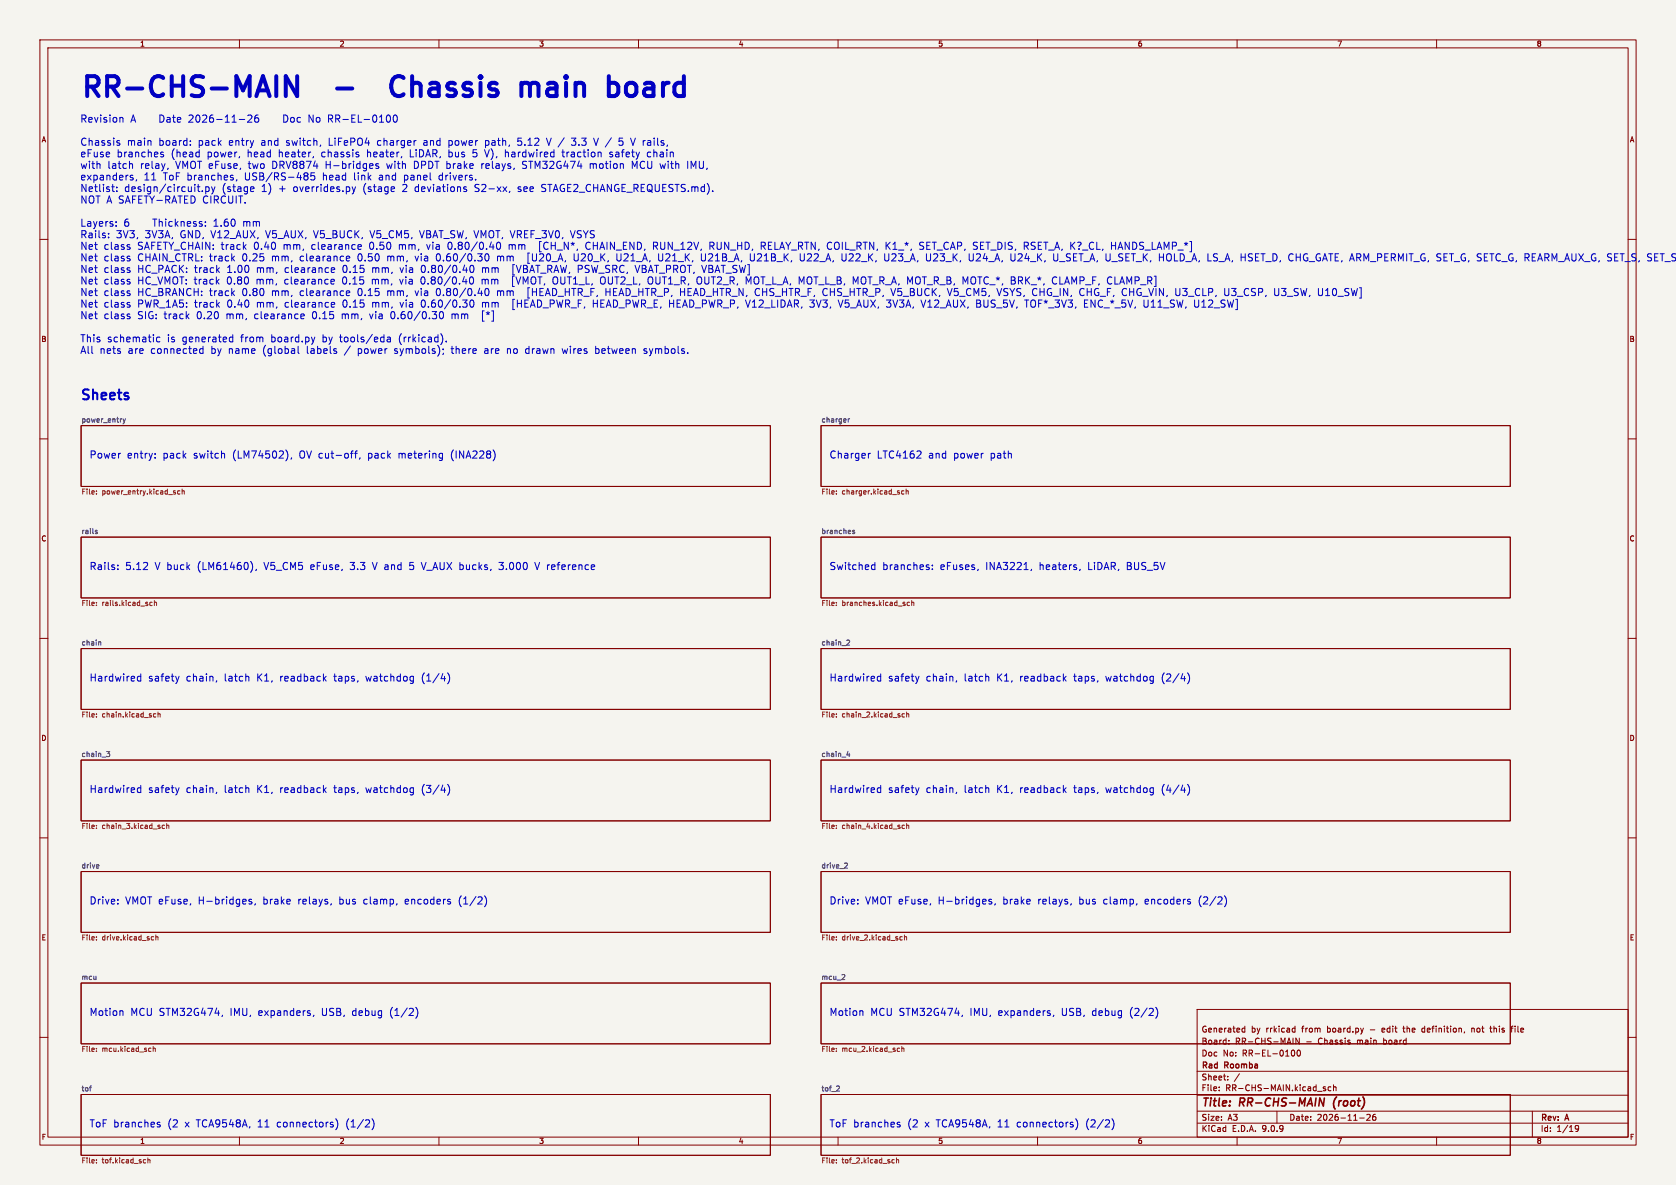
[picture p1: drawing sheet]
<svg xmlns="http://www.w3.org/2000/svg" width="420mm" height="297mm" viewBox="0 0 420 297" stroke-linecap="round" stroke-linejoin="round" font-family="sans-serif">
<path d="M0 0h420v297h-420z" fill="#f5f4ef" stroke="#f5f4ef" stroke-width=".25"/>
<g fill="none" stroke="#840000" stroke-width=".25">
<path d="M10 10h400v277h-400zM12 12h396v273h-396zM60 10v2M110 10v2M160 10v2M210 10v2M260 10v2M310 10v2M360 10v2M10 60h2M408 60h2M10 110h2"/>
<path d="M20.3 106.7h172.7v15.2h-172.7zM205.7 106.7h172.8v15.2h-172.8zM408 110h2M20.3 134.6h172.7v15.3h-172.7zM205.7 134.6h172.8v15.3h-172.8zM10 160h2M408 160h2M20.3 162.6h172.7v15.2h-172.7zM205.7 162.6h172.8v15.2h-172.8zM20.3 190.5h172.7v15.2h-172.7zM205.7 190.5h172.8v15.2h-172.8zM10 210h2"/>
<path d="M20.3 218.4h172.7v15.3h-172.7zM205.7 218.4h172.8v15.3h-172.8zM408 210h2M20.3 246.4h172.7v15.2h-172.7zM205.7 246.4h172.8v15.2h-172.8zM300 253h108v32h-108zM311.4 258.6h.5M311.4 257.8h.5M311.9 257.2v1.5M324.1 257.7l.4 .1M324.5 258.6l-.4 .1M324.5 257.2v1.5"/>
<path d="M351.5 257.7h.6M356.6 257.7l-.3 .3v.4l.3 .3M367 258.6l-.1 .3M368.8 257.7v1M369.2 257.7l-.4 .1M373.3 257.7h.6M373.5 257.2v1.3l.4 .2M378.6 257.7h.6M379.2 257.2l-.4 .2v1.3M10 260h2M20.3 274.3h172.7v15.3h-172.7zM205.7 274.3h172.8v15.3h-172.8z"/>
<path d="M300 278.5h108M300 274.5h108M300 268.5h108M305.5 273.2v.2M305.5 272.5v.1M307.7 270.5v.2M307.7 269.8v.1M307.9 261.5v.2M307.9 260.8v.1M310.6 269.1l-1.3 1.9M320 278.5v3M323.6 263.8l.3-.6a.8 .8 0 0 1 .6 .7 .8 .8 0 0 1-.6 .8l-.3-.6"/>
<path d="M325.2 263.3l.2-.1a.8 .8 0 0 1 .5 .7 .8 .8 0 0 1-.5 .8l-.4-.6zM325.6 260.2v1.5l-.9-1.5v1.5M332.2 272.5l-.4-.1-.2 .2 .1 .2 .5 .2v.3h-.6M333.5 272.5l-.4-.1-.3 .3 .1 .6h.6M334.2 272.5h.5l.1 .9M334.2 271.9v1.5M343.3 279.4v.5l-.9 .9h1M344.7 279.3l-.5 .1-.2 .2-.1 .9 .3 .3 .5-.2v-.7h-.5l-.3 .2M384 278.5v6.5M408 260h2M60 285v2M110 285v2"/>
<path d="M160 285v2M210 285v2M260 285v2M300 281.5h108M310 285v2M340.7 280.2h1.2M360 285v2M394.7 282.4l.3-.3 .4 .1 .2 .2-.1 .8-.2 .3-.4 .1M394.7 282.7l.3 .3h.3l.3-.3"/>
</g>
<path d="M330.7 275.2l.9 2 .3-2M334.2 276.3l.1 1.1" fill="none" stroke="#840000" stroke-width=".4"/>
<g fill="none" stroke="#006464" stroke-width=".25">
<path d="M30.8 105l.3 .8M31.1 105.8l-.3 .4M31.4 105l-.3 .8M212.6 105v.8M212.9 105l-.3 .2M24 133.3l.4 .3-.4 .2M24 132.9l.4 .1M214.1 133l-.3-.1-.2 .2 .5 .3v.3h-.5M24.9 160.8l.4 .2v.7M212.4 160.4l.4 .1 .1 .3-.8 .9h.8M26.7 188.4h.8l-.4 .5 .3 .1 .1 .4-.2 .2h-.4M212.2 189.2h.8"/>
<path d="M212.8 188.8v.8M24.6 216.7l.2 .3-.6 .2M24.7 217.5l-.1 .1M211.8 216.3l.5 .1 .1 .3-.8 .9h.8M211.5 244.2l.2 .3-.1 .3-.7 .7h.8M22.4 272.6h.5M22.8 272.2h.1M210.1 272.2l.3 .2-.1 .3-.7 .8h.8"/>
</g>
<g fill="none" stroke="#725600" stroke-width=".25">
<path d="M24.2 123.7v.1M24.2 123.1v.1M45.1 123.1l-.4-.1-.2 .2 .1 .6h.5M45.6 123.1h.5l.1 .7M45.6 122.6v1.2M209.6 123.7v.1M209.6 123.1v.1M226.5 123.1l-.3-.1-.3 .2 .1 .6h.5M227.1 123.1h.5v.7M227.1 122.6v1.2M24.2 151v.1M24.2 151.7v.1"/>
<path d="M37.6 151.7h.5M38.1 151l-.5 .1M38.7 151.1l.5-.1v.8M38.7 150.5v1.3M209.6 151v.1M209.6 151.7v.1M227.9 151l-.3-.1-.3 .3 .1 .5h.5M228.5 151.1l.4-.1 .1 .8M228.5 150.5v1.3M24.2 178.9v.2M24.2 179.6v.1M38.6 179.7h.4"/>
<path d="M38.6 178.9h.4M39.6 179l.5-.1v.8M39.6 178.5v1.2M209.6 178.9v.2M209.6 179.6v.1M226.6 178.9h-.3l-.3 .2 .2 .6h.4M227.2 179l.5-.1v.8M227.2 178.5v1.2M24.2 206.9v.1M24.2 207.5v.2M41.2 206.9l-.3-.1-.3 .3 .1 .5h.5M41.8 206.9h.5v.8"/>
<path d="M41.8 206.4v1.3M209.6 206.9v.1M209.6 207.5v.2M226.6 206.9l-.3-.1-.3 .3 .2 .5h.4M227.2 206.4v1.3M227.2 206.9h.5v.8M24.2 234.8v.1M24.2 235.5v.1M38.1 234.8h.4M38.5 235.5l-.4 .1M39 234.9l.5-.1 .1 .8M39 234.3v1.3"/>
<path d="M209.6 234.8v.1M209.6 235.5v.1M225.6 235.5h.5M225.6 234.8h.5M226.6 234.9l.5-.1 .1 .8M226.6 234.3v1.3M24.2 262.8v.1M24.2 263.4v.1M37.7 262.7l.1 .1M37.8 263.5h-.1M38.4 262.8h.5v.7M38.4 262.3v1.2"/>
<path d="M209.6 262.8v.1M209.6 263.4v.1M225.1 262.7l.3 .1M225.4 263.5h-.3M226 262.8h.5v.7M226 262.3v1.2M24.2 290.7v.1M24.2 291.4v.1M36.1 290.6l.4 .1M36.5 291.4l-.4 .1M37.1 290.8l.4-.1 .1 .8M37.1 290.2v1.3"/>
<path d="M209.6 290.7v.1M209.6 291.4v.1M223.7 290.6l.4 .1M224.1 291.4l-.4 .1M224.6 290.8l.5-.1 .1 .8M224.6 290.2v1.3"/>
</g>
<g fill="none" stroke="#0000c2" stroke-width=".25">
<path d="M29.5 35.8l.5 .1v.3l-.2 .2h-.4M29.5 35.2l.5 .1M30.3 29.4l.5 .3v.9M40.2 38.5l.8 .5-.2 .3-.6-.1M40.9 38.2l-.4-.1-.3 .3M47.7 36.3v.1M47.7 35.3v.2M60 29.9h1.3M62.1 29l.7-.2 .3 .5-1.1 1.3h1.1M64.7 28.8l-.5 .1a1.21 1.21 0 0 0 0 1.7l.6-.1v-.6l-.3-.4-.5 .1-.2 .3M78.6 39.2l-.2 .4M80.4 36.3l-.2 .4"/>
<path d="M89.9 38.8v.4M97.7 29l.1 .5-.1 1M98.7 29l.3-.2a.96 .96 0 0 1 .6 .9 .96 .96 0 0 1-.6 .9l-.3-.1-.2-.6zM136.9 34.6l.6 1.8M140.8 38.1h.7M143.2 36.3l.8 .1M143.2 34.6h1.1M148.8 34.6l.6 1.8M152.8 39.2l.2 .1M153 38.1l-.2 .3 .2 .3M155.1 36.3l.7 .1M156 34.6h-.8l-.1 .9 .7-.2"/>
<path d="M158 34.6l.6 1.8 .6-1.8M162.6 38.1l-.4 .4v.5l.4 .3M27.2 58.5v.2M27.2 59.4v.2M28.2 47.8l.5 .2M29.1 56.5v.2M29.1 55.6v.2M29.3 47.8v.2M29.3 46.9v.2M32.7 41l.5 .3v.9M32.9 44.5l.4 .1 .1 .3-.3 .2h-.3M32.9 43.9l.4 .1"/>
<path d="M34.2 45l-.1 .4M42.1 42.1l-.1 .4M49.4 46.8h.7M49.8 47.9l.3 .1M50.7 47.8v.2M51.5 56.5v.2M51.5 55.6v.2M51.6 46.9l.5-.1 .3 .4-.2 .7h-.6M51.6 46.8v1.8M53 46.8l.4 1.2M53.4 48l-.4 .6M53.9 46.8l-.5 1.2"/>
<path d="M59.4 45l-.2 .4M63 46.8l.6 .1v.3l-.8 .2M63.6 47.9l-.6 .1M76.3 44l.2 .1M76.5 44.1h.3M76.5 44.1l-.2 .1M76.8 44.1l.4 .3-.1 .5-.3 .2-.5-.1M77.1 43.5l.1 .2-.4 .4M78 43.3l-.1 .9 .2-.2 .6 .1 .2 .7-.3 .3-.7-.2M88.2 46.8l.5 1.2M88.7 48l-.5 .6M89.1 46.8l-.4 1.2"/>
<path d="M94.8 41.1l-.4-.1-.2 .3v.2l.6 .2v.4h-.6M116.3 47.3l.7 .4-.1 .2-.5 .1M116.3 46.9h.6M127.8 47.9l-.2 .4M147.9 41v1.2M148 41.1l-.1 .1M159 41.7l-.6-1.3v1.8M172.3 40.4v1.8M32.4 61.9l.2 .3-.2 .3M32.4 64.8l.2 .3-.2 .3M32.4 67.7l.2 .3-.2 .3M32.4 70.6l.2 .3-.2 .3"/>
<path d="M32.4 73.5l.2 .3-.2 .3M32.4 76.4l.2 .3-.2 .3M32.4 79.3l.2 .2-.2 .4M32.4 61.3l.1 .1M32.4 64.2l.1 .1M32.4 67.1l.1 .1M32.4 70l.1 .1M32.4 72.9l.1 .1M32.4 75.8l.1 .1M32.4 78.7l.1 .1M75.5 79.8h.7M75.5 78.8l.5-.1 .2 .4-.8 .2"/>
<path d="M83 70.1l.5-.1 .3 .4-.9 .2M83 71.1h.7M83.1 68.2h.7M83.1 67.2l.5-.1 .3 .4-.9 .2M83.1 75.9l.5-.1 .3 .4-.9 .2M83.1 76.9h.7M86.9 65.3h.7M86.9 64.3l.5-.1 .2 .4-.8 .2M86.9 73l.5-.1 .2 .4-.8 .2M86.9 74h.7M89.8 62.4h.7M89.8 61.4l.5-.1 .3 .4-.9 .2"/>
<path d="M110.3 78.3a.97 .97 0 0 0 .4 1.6l.3-.2 .1-.5-.1-.9M117.8 69.6l.3-.2a.96 .96 0 0 1 .6 .9 .96 .96 0 0 1-.6 .9l-.3-.2-.2-.5zM117.9 66.7a.97 .97 0 0 0 .4 1.6l.3-.2 .2-.5-.2-.9M117.9 75.4a.97 .97 0 0 0 .4 1.6l.3-.2 .2-.5-.2-.9M121.7 63.8a.97 .97 0 0 0 .4 1.6l.3-.2 .1-.5-.1-.9M121.8 72.4a1.06 1.06 0 0 0 .3 1.7 1.2 1.2 0 0 0 .2-1.7M124.5 61l-.1 .8 .2 .5 .2 .2 .6-.3v-1.2M143.9 63.6v1.5l.1 .2M147 61l-.2 .5 .2 .7M148.7 75.2v1.8M148.7 76.1h1M150.5 70v.6l.2 .5"/>
<path d="M151.8 72.3v1.8M151.8 73.2h1.1M154.6 63.6v1.5l.3 .3M162.4 70l.1 .9 .3 .3M163.8 61.6h.6M164.4 60.7h-.6v1.8M165 63.6v1.5l.2 .2 .5 .1M174.7 70.9l.7 .3M175.8 63.6v1.5l.1 .2 .5 .1M177.9 61.6h.7M178.6 60.7h-.7v1.8M187 69.4l.6 1.3"/>
<path d="M188 63.6v1.5l.2 .2 .5 .1M190.8 61.6h.6M191.2 61.6l.6 .9M191.4 60.7h-.6v1.8M200.5 63.6v1.5l.2 .2 .5 .1M202.9 76.8l.8 .2M210 75.2l.6 1.8 .6-1.8M211 63.6v1.5l.3 .3 .5-.1M221.7 63.6v1.5l.3 .3 .6-.1M222.4 77h.5M223.2 75.2l-.6 .7h.3M230.4 62.4h.9"/>
<path d="M230.8 75.2l.6 1.8 .6-1.8M231.2 60.7l-.6 .1-.2 .4 .2 .3 .7 .2M232.2 65.1l.3 .3 .6-.2M237.4 72.3l.6 1.8 .6-1.8M242.9 63.6l.1 1.6 .6 .2 .3-.3M244.8 76.1h.6M245.4 76.1h.2M245.6 76.9l-.8 .1M245.6 75.9l-.2 .2M249.8 72.3l.6 1.8 .6-1.8M254.4 63.6l-.1 1.6-.3 .2-.5-.1M257.3 75.2v1.8"/>
<path d="M263.9 70.9l.4 .3 .5-.2M264.8 69.6l-.5-.2-.4 .3M265.1 63.6l-.1 1.6-.3 .2-.6-.2M270.9 74h.7M271.8 77h.8M271.8 76.1h.6M278.5 61.6h1.1M279.6 60.7v1.8M287.7 75.2v1.5l-.3 .3-.6-.1M300.4 75.2v1.5l-.2 .2-.5 .1M307.9 72.3v1.5l-.1 .2-.6 .1M320.4 72.3v1.5l-.1 .2-.5 .1"/>
<path d="M40.1 84.6l-.5-.1-.4 .3 .2 .8h.7M50 88.2l.4 .4 .5-.1M50.2 87.5l-.2 .2M50.9 86.8v1.8M57.6 85.6h.7M57.6 84.6h.7M58.3 83.9v1.8M74.7 86.8v1.5l.3 .3M78.9 84.5l-.4 1.2M97.1 84.6h.7v1.1M97.8 84.9l-.6 .1-.2 .3 .2 .4 .6-.1M110.8 84.1l.2 .7-.2 1.1"/>
<path d="M111 87.5v.1M111.1 88.5l-.1 .3M111.8 85.5v.2M127.2 87.4v1.2M127.2 87.5v.1M131.9 87.5l-.2 .2 .2 .8M140.9 87.4l.3 1.2M149.3 88.5l.5 .1M149.3 86.8v1.8M149.8 87.4l-.5 .1M161.4 88.5l.5 .1M161.9 87.4l-.5 .2v.3l.5 .1"/>
<path d="M38.9 114.7v.1M38.9 113.7v.2M56 113.6l.3 .3v.9M71.7 112.9a2.12 2.12 0 0 1 0 2.5M73.1 114.7l-.2 .4M87.8 113.6h.7M88.3 113h.2M88.8 113.6h.7M89.5 113l-.4 .3v1.5M90.2 114.7l-.2 .4M110.7 113.6l.2 .1M110.9 113.6v1.5l-.2 .2"/>
<path d="M110.9 114.7l-.2 .1M218.1 113.6l-.5 .4M229.7 114.8h1.1M230.7 113.2v.6M29.5 141.6v.2M29.5 142.6v.2M35.9 142.8h1.1M36.9 141.1v.6M62.9 140.8a2.12 2.12 0 0 1 0 2.6M64.2 142.7l-.1 .3M125 141h1.1M125 142.6l.3 .2"/>
<path d="M134 141l.6 1.8M218.6 142.7h.6M218.6 141.6h.6M219.2 141v1.8M232.6 142.2l.3 .2-.3 .4M232.6 141.6h.2M233.6 142.6v.2M233.6 141.6v.2M245.1 142.7l-.1 .2M258.5 142.7l-.2 .3M270.7 142.7l-.2 .3M34.4 170.4l.4 .3 .5-.1"/>
<path d="M35.3 168.9v1.8M35.3 169.6l-.5-.1-.4 .3M44.9 169.5l-.5 1.2M54.3 170.6l-.2 .4M62.1 169.5l.3 .3v.9M81.2 170l.5 .7M81.7 169.5l-.7 .7M103.4 169.5l.2 .1M103.6 169.5v1.5l-.2 .2M103.6 170.6l-.2 .1M112.2 168.6a2.06 2.06 0 0 1 0 2.8M219.8 170.4l.4 .3 .5-.1"/>
<path d="M220.7 168.9v1.8M220.7 169.6l-.5-.1-.4 .3M230.3 169.5l-.4 1.2M239.7 170.6l-.1 .4M247.5 169.5l.3 .3v.9M266.6 170l.6 .7M267.2 169.5l-.7 .7M288.8 169.5l.2 .1M289 169.5v1.5l-.2 .2M289 170.6l-.2 .1M297.6 168.6a2.06 2.06 0 0 1 0 2.8M34.4 198.3l.4 .3h.5"/>
<path d="M35.3 197.5l-.5-.1-.4 .4M35.3 196.8v1.8M44.9 197.4l-.5 1.2M54.3 198.6l-.2 .3M62.1 197.4l.3 .3v.9M81.2 198l.5 .6M81.7 197.4l-.7 .7M103.4 197.4l.2 .1M103.6 197.4v1.5l-.2 .3M103.6 198.6h-.2M112.2 196.6a2.06 2.06 0 0 1 0 2.7M219.8 198.3l.4 .3h.5"/>
<path d="M220.7 196.8v1.8M220.7 197.5l-.5-.1-.4 .4M230.3 197.4l-.4 1.2M239.7 198.6l-.1 .3M247.5 197.4l.3 .3v.9M266.6 198l.6 .6M267.2 197.4l-.7 .7M288.8 197.4l.2 .1M289 197.4v1.5l-.2 .3M289 198.6h-.2M297.6 196.6a2.06 2.06 0 0 1 0 2.7M29.5 226.4v.2"/>
<path d="M29.5 225.5v.1M63 225.5l-.4-.1-.2 .2v.3l.6 .2v.4h-.6M64 226.5l-.2 .3M83 226.5l-.2 .3M99.5 226.5l-.1 .3M121.4 224.5a2.06 2.06 0 0 1 0 2.8M215 226.4v.2M215 225.5v.1M248.5 225.5l-.5-.1-.2 .2 .1 .3 .6 .2v.4h-.7M249.4 226.5l-.2 .3M268.4 226.5l-.1 .3M284.9 226.5l-.1 .3"/>
<path d="M306.8 224.5a2.06 2.06 0 0 1 0 2.8M30.3 253.3l.5 .3v.9M55.8 254.4l-.2 .4M78.6 254.4l-.1 .4M104.2 252.5a2.06 2.06 0 0 1 0 2.7M215.7 253.3l.5 .3v.9M241.2 254.4l-.2 .4M264.1 254.4l-.2 .4M289.6 252.5a2.06 2.06 0 0 1 0 2.7M39.4 281.6l.8 .5-.3 .4-.5-.1M40.1 281.3h-.5l-.2 .2M83.3 281.9l.2 .2-.2 .4"/>
<path d="M83.3 281.3h.1M84.1 280.4a2.06 2.06 0 0 1 0 2.7M93.2 280.4a2.06 2.06 0 0 1 0 2.7M224.8 281.6l.8 .5-.3 .4-.5-.1M225.5 281.3h-.4l-.3 .2M268.7 281.9l.3 .2-.3 .4M268.7 281.3h.2M269.6 280.4a2.06 2.06 0 0 1 0 2.7M278.6 280.4a2.06 2.06 0 0 1 0 2.7"/>
</g>
<path d="M69.2 19.1v5M74.5 19.1v5l-2.9-5v5M101.1 19.6a1.73 1.73 0 0 0-2.8 .7 2.65 2.65 0 0 0 1.4 3.8l1.2-.3 .2-.2M133 21l.5-.2h.7l.5 .2 .2 .5v2.6M156.8 21.7a1.36 1.36 0 0 1 1.4-1 1.36 1.36 0 0 1 1.3 1v1.4a1.36 1.36 0 0 1-1.3 1 1.36 1.36 0 0 1-1.4-1" fill="none" stroke="#0000c2" stroke-width="1"/>
<g font-size="7" fill="#0000c2">
<text x="20" y="24.7">RR-CHS-MAIN</text>
<text x="86.6" y="24.7">-</text>
<text x="104.4" y="24.7">Chassis</text>
<text x="138.8" y="24.7">main</text>
<text x="162.7" y="24.7">board</text>
</g>
<text font-size="3.5" fill="#0000c2" x="20" y="100.4">Sheets</text>
<g font-size="2.8" fill="#840000">
<text x="301" y="277.9">Title:</text>
<text x="310.6" y="277.9">RR-CHS-MAIN</text>
<text x="335" y="277.9">(root)</text>
</g>
<g font-size="2.5" fill="#0000c2">
<text x="20" y="31">Revision</text>
<text x="32.6" y="31">A</text>
<text x="40" y="31">Date</text>
<text x="47.5" y="31">2026-11-26</text>
<text x="71.5" y="31">Doc</text>
<text x="78" y="31">No</text>
<text x="83" y="31">RR-EL-0100</text>
<text x="20" y="36.8">Chassis</text>
<text x="20" y="39.7">eFuse</text>
<text x="29.2" y="39.7">branches</text>
<text x="31.8" y="36.8">main</text>
<text x="39.7" y="36.8">board:</text>
<text x="42.8" y="39.7">(head</text>
<text x="49.7" y="36.8">pack</text>
<text x="51.9" y="39.7">power,</text>
<text x="57.4" y="36.8">entry</text>
<text x="62" y="39.7">head</text>
<text x="65.6" y="36.8">and</text>
<text x="69.9" y="39.7">heater,</text>
<text x="71.9" y="36.8">switch,</text>
<text x="80.8" y="39.7">chassis</text>
<text x="82.7" y="36.8">LiFePO4</text>
<text x="92.3" y="39.7">heater,</text>
<text x="94.9" y="36.8">charger</text>
<text x="103.1" y="39.7">LiDAR,</text>
<text x="106.6" y="36.8">and</text>
<text x="112.8" y="39.7">bus</text>
<text x="112.9" y="36.8">power</text>
<text x="119" y="39.7">5</text>
<text x="122.2" y="36.8">path,</text>
<text x="122.2" y="39.7">V),</text>
<text x="127.3" y="39.7">hardwired</text>
<text x="130.5" y="36.8">5.12</text>
<text x="137.9" y="36.8">V /</text>
<text x="141.8" y="39.7">traction</text>
<text x="144.3" y="36.8">3.3</text>
<text x="150" y="36.8">V /</text>
<text x="153.7" y="39.7">safety</text>
<text x="156.4" y="36.8">5</text>
<text x="159.6" y="36.8">V rails,</text>
<text x="163.2" y="39.7">chain</text>
<text x="20" y="42.6">with</text>
<text x="20" y="45.5">expanders,</text>
<text x="26.9" y="42.6">latch</text>
<text x="35.1" y="42.6">relay,</text>
<text x="36" y="45.5">11</text>
<text x="40.9" y="45.5">ToF branches,</text>
<text x="44" y="42.6">VMOT eFuse,</text>
<text x="61.4" y="45.5">USB/RS-485</text>
<text x="62.4" y="42.6">two</text>
<text x="68.4" y="42.6">DRV8874</text>
<text x="81" y="45.5">head</text>
<text x="81.9" y="42.6">H-bridges</text>
<text x="88.9" y="45.5">link</text>
<text x="95.3" y="45.5">and</text>
<text x="97.3" y="42.6">with</text>
<text x="101.6" y="45.5">panel</text>
<text x="104.2" y="42.6">DPDT brake</text>
<text x="110.4" y="45.5">drivers.</text>
<text x="121.3" y="42.6">relays,</text>
<text x="131.7" y="42.6">STM32G474</text>
<text x="148.6" y="42.6">motion</text>
<text x="159.3" y="42.6">MCU with</text>
<text x="173.4" y="42.6">IMU,</text>
<text x="20" y="48.4">Netlist:</text>
<text x="20" y="51.3">NOT A SAFETY-RATED</text>
<text x="31.1" y="48.4">design/circuit.py</text>
<text x="50.8" y="51.3">CIRCUIT.</text>
<text x="55.6" y="48.4">(stage</text>
<text x="65.5" y="48.4">1)</text>
<text x="69.9" y="48.4">+</text>
<text x="73.6" y="48.4">overrides.py</text>
<text x="91.2" y="48.4">(stage</text>
<text x="101.2" y="48.4">2</text>
<text x="104.3" y="48.4">deviations</text>
<text x="119.4" y="48.4">S2-xx,</text>
<text x="130.3" y="48.4">see</text>
<text x="136.4" y="48.4">STAGE2_CHANGE_REQUESTS.md).</text>
<text x="20" y="57.1">Layers:</text>
<text x="20" y="60">Rails:</text>
<text x="29" y="60">3V3,</text>
<text x="30.9" y="57.1">6</text>
<text x="36.3" y="60">3V3A,</text>
<text x="38.5" y="57.1">Thickness:</text>
<text x="45.1" y="60">GND, V12_AUX,</text>
<text x="53.8" y="57.1">1.60</text>
<text x="61.2" y="57.1">mm</text>
<text x="66.8" y="60">V5_AUX,</text>
<text x="78.9" y="60">V5_BUCK,</text>
<text x="93.1" y="60">V5_CM5,</text>
<text x="105.6" y="60">VBAT_SW, VMOT, VREF_3V0,</text>
<text x="143.7" y="60">VSYS</text>
<text x="20" y="62.9">Net</text>
<text x="20" y="65.8">Net</text>
<text x="25.9" y="62.9">class</text>
<text x="25.9" y="65.8">class</text>
<text x="34.4" y="62.9">SAFETY_CHAIN: track</text>
<text x="34.4" y="65.8">CHAIN_CTRL: track</text>
<text x="60.8" y="65.8">0.25</text>
<text x="63.7" y="62.9">0.40</text>
<text x="68.2" y="65.8">mm,</text>
<text x="71.1" y="62.9">mm,</text>
<text x="75.4" y="65.8">clearance</text>
<text x="78.3" y="62.9">clearance</text>
<text x="89.9" y="65.8">0.50</text>
<text x="92.9" y="62.9">0.50</text>
<text x="97.4" y="65.8">mm,</text>
<text x="100.3" y="62.9">mm,</text>
<text x="104.5" y="65.8">via</text>
<text x="107.4" y="62.9">via</text>
<text x="109.9" y="65.8">0.60/0.30</text>
<text x="112.8" y="62.9">0.80/0.40</text>
<text x="125.2" y="65.8">mm</text>
<text x="128.1" y="62.9">mm</text>
<text x="132.9" y="65.8">[U20_A,</text>
<text x="135.9" y="62.9">[CH_N*,</text>
<text x="144.7" y="65.8">U20_K,</text>
<text x="147.7" y="62.9">CHAIN_END,</text>
<text x="155.5" y="65.8">U21_A,</text>
<text x="164.7" y="62.9">RUN_12V,</text>
<text x="166.1" y="65.8">U21_K,</text>
<text x="176.9" y="65.8">U21B_A,</text>
<text x="178.9" y="62.9">RUN_HD,</text>
<text x="189.2" y="65.8">U21B_K,</text>
<text x="191.9" y="62.9">RELAY_RTN, COIL_RTN, K1_*,</text>
<text x="201.8" y="65.8">U22_A,</text>
<text x="212.4" y="65.8">U22_K,</text>
<text x="223.2" y="65.8">U23_A,</text>
<text x="231.9" y="62.9">SET_CAP, SET_DIS, RSET_A, K?_CL,</text>
<text x="233.8" y="65.8">U23_K,</text>
<text x="244.6" y="65.8">U24_A,</text>
<text x="255.1" y="65.8">U24_K,</text>
<text x="265.9" y="65.8">U_SET_A, U_SET_K, HOLD_A, LS_A, HSET_D, CHG_GATE, ARM_PERMIT_G, SET_G, SETC_G, REARM_AUX_G, SET_S, SET_</text>
<text x="280.3" y="62.9">HANDS_LAMP_*]</text>
<text x="20" y="68.7">Net</text>
<text x="20" y="71.6">Net</text>
<text x="25.9" y="68.7">class</text>
<text x="25.9" y="71.6">class</text>
<text x="34.4" y="68.7">HC_PACK:</text>
<text x="34.4" y="71.6">HC_VMOT: track</text>
<text x="48.7" y="68.7">track</text>
<text x="56.9" y="71.6">0.80</text>
<text x="57" y="68.7">1.00</text>
<text x="64.4" y="71.6">mm,</text>
<text x="64.5" y="68.7">mm,</text>
<text x="71.5" y="71.6">clearance</text>
<text x="71.6" y="68.7">clearance</text>
<text x="86.1" y="71.6">0.15</text>
<text x="86.2" y="68.7">0.15</text>
<text x="93.5" y="71.6">mm,</text>
<text x="93.6" y="68.7">mm,</text>
<text x="100.7" y="71.6">via</text>
<text x="100.8" y="68.7">via</text>
<text x="106" y="71.6">0.80/0.40</text>
<text x="106.1" y="68.7">0.80/0.40</text>
<text x="121.4" y="71.6">mm</text>
<text x="121.4" y="68.7">mm</text>
<text x="129.1" y="71.6">[VMOT, OUT1_L,</text>
<text x="129.2" y="68.7">[VBAT_RAW, PSW_SRC, VBAT_PROT, VBAT_SW]</text>
<text x="151.5" y="71.6">OUT2_L,</text>
<text x="163.5" y="71.6">OUT1_R,</text>
<text x="175.9" y="71.6">OUT2_R,</text>
<text x="188.2" y="71.6">MOT_L_A, MOT_L_B, MOT_R_A, MOT_R_B, MOTC_*, BRK_*,</text>
<text x="265.6" y="71.6">CLAMP_F, CLAMP_R]</text>
<text x="20" y="74.5">Net</text>
<text x="20" y="77.4">Net</text>
<text x="25.9" y="74.5">class</text>
<text x="25.9" y="77.4">class</text>
<text x="34.4" y="74.5">HC_BRANCH:</text>
<text x="34.4" y="77.4">PWR_1A5:</text>
<text x="48.7" y="77.4">track</text>
<text x="52.5" y="74.5">track</text>
<text x="57" y="77.4">0.40</text>
<text x="60.8" y="74.5">0.80</text>
<text x="64.5" y="77.4">mm,</text>
<text x="68.2" y="74.5">mm,</text>
<text x="71.6" y="77.4">clearance</text>
<text x="75.4" y="74.5">clearance</text>
<text x="86.2" y="77.4">0.15</text>
<text x="89.9" y="74.5">0.15</text>
<text x="93.6" y="77.4">mm,</text>
<text x="97.4" y="74.5">mm,</text>
<text x="100.8" y="77.4">via</text>
<text x="104.5" y="74.5">via</text>
<text x="106.1" y="77.4">0.60/0.30</text>
<text x="109.9" y="74.5">0.80/0.40</text>
<text x="121.4" y="77.4">mm</text>
<text x="125.2" y="74.5">mm</text>
<text x="129.2" y="77.4">[HEAD_PWR_F,</text>
<text x="132.9" y="74.5">[HEAD_HTR_F,</text>
<text x="149.5" y="77.4">HEAD_PWR_E, HEAD_PWR_P, V12_LIDAR,</text>
<text x="152.7" y="74.5">HEAD_HTR_P, HEAD_HTR_N, CHS_HTR_F, CHS_HTR_P, V5_BUCK,</text>
<text x="204.2" y="77.4">3V3,</text>
<text x="211.5" y="77.4">V5_AUX,</text>
<text x="223.6" y="77.4">3V3A,</text>
<text x="232.5" y="77.4">V12_AUX,</text>
<text x="239" y="74.5">V5_CM5,</text>
<text x="246.3" y="77.4">BUS_5V,</text>
<text x="251.5" y="74.5">VSYS, CHG_IN,</text>
<text x="258.6" y="77.4">TOF*_3V3,</text>
<text x="272.3" y="74.5">CHG_F, CHG_VIN, U3_CLP,</text>
<text x="273.5" y="77.4">ENC_*_5V,</text>
<text x="288.5" y="77.4">U11_SW,</text>
<text x="301.3" y="77.4">U12_SW]</text>
<text x="308.8" y="74.5">U3_CSP,</text>
<text x="321.4" y="74.5">U3_SW, U10_SW]</text>
<text x="20" y="80.3">Net</text>
<text x="25.9" y="80.3">class</text>
<text x="34.4" y="80.3">SIG: track</text>
<text x="49.4" y="80.3">0.20</text>
<text x="56.8" y="80.3">mm,</text>
<text x="64" y="80.3">clearance</text>
<text x="78.5" y="80.3">0.15</text>
<text x="86" y="80.3">mm,</text>
<text x="93.1" y="80.3">via</text>
<text x="98.5" y="80.3">0.60/0.30</text>
<text x="113.8" y="80.3">mm</text>
<text x="121.5" y="80.3">[*]</text>
<text x="20" y="86.1">This</text>
<text x="20" y="89">All</text>
<text x="24.9" y="89">nets</text>
<text x="26.8" y="86.1">schematic</text>
<text x="32" y="89">are</text>
<text x="37.8" y="89">connected</text>
<text x="41.9" y="86.1">is</text>
<text x="45.7" y="86.1">generated</text>
<text x="53" y="89">by</text>
<text x="57.4" y="89">name</text>
<text x="60.4" y="86.1">from</text>
<text x="66.1" y="89">(global</text>
<text x="68.1" y="86.1">board.py</text>
<text x="77.2" y="89">labels</text>
<text x="81" y="86.1">by</text>
<text x="85.5" y="86.1">tools/eda</text>
<text x="86.8" y="89">/</text>
<text x="90.1" y="89">power</text>
<text x="99.4" y="89">symbols);</text>
<text x="100.3" y="86.1">(rrkicad).</text>
<text x="113.8" y="89">there</text>
<text x="122.1" y="89">are</text>
<text x="127.9" y="89">no</text>
<text x="132.6" y="89">drawn</text>
<text x="142" y="89">wires</text>
<text x="150.3" y="89">between</text>
<text x="162.6" y="89">symbols.</text>
<text x="22.3" y="115">Power</text>
<text x="31.8" y="115">entry:</text>
<text x="40.8" y="115">pack</text>
<text x="48.5" y="115">switch</text>
<text x="58.4" y="115">(LM74502),</text>
<text x="75.2" y="115">OV cut-off,</text>
<text x="92.5" y="115">pack</text>
<text x="100.2" y="115">metering</text>
<text x="113.5" y="115">(INA228)</text>
<text x="207.7" y="115">Charger</text>
<text x="219.7" y="115">LTC4162</text>
<text x="232.6" y="115">and</text>
<text x="239" y="115">power</text>
<text x="248.2" y="115">path</text>
<text x="22.3" y="143">Rails:</text>
<text x="31.3" y="143">5.12</text>
<text x="38.8" y="143">V buck</text>
<text x="49.5" y="143">(LM61460),</text>
<text x="66.3" y="143">V5_CM5</text>
<text x="78" y="143">eFuse,</text>
<text x="88.1" y="143">3.3</text>
<text x="93.8" y="143">V and</text>
<text x="103.2" y="143">5</text>
<text x="106.4" y="143">V_AUX bucks,</text>
<text x="125.9" y="143">3.000</text>
<text x="135.1" y="143">V reference</text>
<text x="207.7" y="143">Switched</text>
<text x="221" y="143">branches:</text>
<text x="235.5" y="143">eFuses,</text>
<text x="247" y="143">INA3221,</text>
<text x="260.5" y="143">heaters,</text>
<text x="272.8" y="143">LiDAR,</text>
<text x="282.6" y="143">BUS_5V</text>
<text x="22.3" y="170.9">Hardwired</text>
<text x="37.1" y="170.9">safety</text>
<text x="46.6" y="170.9">chain,</text>
<text x="56.2" y="170.9">latch</text>
<text x="64.5" y="170.9">K1,</text>
<text x="70.3" y="170.9">readback</text>
<text x="83.9" y="170.9">taps,</text>
<text x="92" y="170.9">watchdog</text>
<text x="106.1" y="170.9">(1/4)</text>
<text x="207.7" y="170.9">Hardwired</text>
<text x="222.5" y="170.9">safety</text>
<text x="232" y="170.9">chain,</text>
<text x="241.6" y="170.9">latch</text>
<text x="249.9" y="170.9">K1,</text>
<text x="255.7" y="170.9">readback</text>
<text x="269.4" y="170.9">taps,</text>
<text x="277.4" y="170.9">watchdog</text>
<text x="291.5" y="170.9">(2/4)</text>
<text x="22.3" y="198.9">Hardwired</text>
<text x="37.1" y="198.9">safety</text>
<text x="46.6" y="198.9">chain,</text>
<text x="56.2" y="198.9">latch</text>
<text x="64.5" y="198.9">K1,</text>
<text x="70.3" y="198.9">readback</text>
<text x="83.9" y="198.9">taps,</text>
<text x="92" y="198.9">watchdog</text>
<text x="106.1" y="198.9">(3/4)</text>
<text x="207.7" y="198.9">Hardwired</text>
<text x="222.5" y="198.9">safety</text>
<text x="232" y="198.9">chain,</text>
<text x="241.6" y="198.9">latch</text>
<text x="249.9" y="198.9">K1,</text>
<text x="255.7" y="198.9">readback</text>
<text x="269.4" y="198.9">taps,</text>
<text x="277.4" y="198.9">watchdog</text>
<text x="291.5" y="198.9">(4/4)</text>
<text x="22.3" y="226.8">Drive:</text>
<text x="31.3" y="226.8">VMOT eFuse,</text>
<text x="49.7" y="226.8">H-bridges,</text>
<text x="66" y="226.8">brake</text>
<text x="74.8" y="226.8">relays,</text>
<text x="85.2" y="226.8">bus</text>
<text x="91.4" y="226.8">clamp,</text>
<text x="101.9" y="226.8">encoders</text>
<text x="115.4" y="226.8">(1/2)</text>
<text x="207.7" y="226.8">Drive:</text>
<text x="216.8" y="226.8">VMOT eFuse,</text>
<text x="235.1" y="226.8">H-bridges,</text>
<text x="251.4" y="226.8">brake</text>
<text x="260.3" y="226.8">relays,</text>
<text x="270.6" y="226.8">bus</text>
<text x="276.8" y="226.8">clamp,</text>
<text x="287.3" y="226.8">encoders</text>
<text x="300.8" y="226.8">(2/2)</text>
<text x="22.3" y="254.7">Motion</text>
<text x="32.6" y="254.7">MCU STM32G474,</text>
<text x="57.7" y="254.7">IMU,</text>
<text x="64.8" y="254.7">expanders,</text>
<text x="80.7" y="254.7">USB,</text>
<text x="88.5" y="254.7">debug</text>
<text x="98" y="254.7">(1/2)</text>
<text x="207.7" y="254.7">Motion</text>
<text x="218" y="254.7">MCU STM32G474,</text>
<text x="243.1" y="254.7">IMU,</text>
<text x="250.2" y="254.7">expanders,</text>
<text x="266.2" y="254.7">USB,</text>
<text x="273.9" y="254.7">debug</text>
<text x="283.4" y="254.7">(2/2)</text>
<text x="22.3" y="282.7">ToF branches</text>
<text x="42" y="282.7">(2</text>
<text x="46.4" y="282.7">x TCA9548A,</text>
<text x="64.7" y="282.7">11</text>
<text x="69.6" y="282.7">connectors)</text>
<text x="87" y="282.7">(1/2)</text>
<text x="207.7" y="282.7">ToF branches</text>
<text x="227.4" y="282.7">(2</text>
<text x="231.8" y="282.7">x TCA9548A,</text>
<text x="250.1" y="282.7">11</text>
<text x="255" y="282.7">connectors)</text>
<text x="272.4" y="282.7">(2/2)</text>
</g>
<g font-size="2.1" fill="#840000">
<text x="301" y="262">Board:</text>
<text x="301" y="259">Generated</text>
<text x="309.5" y="262">RR-CHS-MAIN</text>
<text x="313.5" y="259">by</text>
<text x="317.3" y="259">rrkicad</text>
<text x="326.4" y="259">from</text>
<text x="327.3" y="262">-</text>
<text x="330.5" y="262">Chassis</text>
<text x="332.8" y="259">board.py</text>
<text x="340.3" y="262">main</text>
<text x="343.7" y="259">-</text>
<text x="346.9" y="259">edit</text>
<text x="347.1" y="262">board</text>
<text x="352.4" y="259">the</text>
<text x="357.2" y="259">definition,</text>
<text x="369.8" y="259">not</text>
<text x="374.6" y="259">this</text>
<text x="380.1" y="259">file</text>
<text x="301" y="268.2">Rad</text>
<text x="301" y="265">Doc</text>
<text x="306.4" y="265">No:</text>
<text x="306.9" y="268.2">Roomba</text>
<text x="311.4" y="265">RR-EL-0100</text>
<text x="301" y="273.7">File:</text>
<text x="301" y="271">Sheet:</text>
<text x="307.1" y="273.7">RR-CHS-MAIN.kicad_sch</text>
<text x="301" y="281.1">Size:</text>
<text x="307.6" y="281.1">A3</text>
<text x="323" y="281.1">Date:</text>
<text x="330" y="281.1">2026-11-26</text>
<text x="386" y="281.3">Rev:</text>
<text x="392.4" y="281.3">A</text>
<text x="301" y="283.9">KiCad</text>
<text x="308.7" y="283.9">E.D.A.</text>
<text x="316.3" y="283.9">9.0.9</text>
<text x="386" y="283.9">Id:</text>
<text x="390.1" y="283.9">1/19</text>
</g>
<g font-size="1.8" fill="#840000">
<text x="35" y="11.9">1</text>
<text x="85" y="11.9">2</text>
<text x="135" y="11.9">3</text>
<text x="185" y="11.9">4</text>
<text x="235" y="11.9">5</text>
<text x="285" y="11.9">6</text>
<text x="335" y="11.9">7</text>
<text x="385" y="11.9">8</text>
<text x="10.3" y="35.9">A</text>
<text x="408.3" y="35.9">A</text>
<text x="10.3" y="85.9">B</text>
<text x="408.2" y="85.9">B</text>
<text x="10.3" y="135.9">C</text>
<text x="408.2" y="135.9">C</text>
<text x="10.3" y="185.9">D</text>
<text x="408.2" y="185.9">D</text>
<text x="10.3" y="235.9">E</text>
<text x="408.3" y="235.9">E</text>
<text x="10.3" y="285.9">F</text>
<text x="35" y="286.9">1</text>
<text x="85" y="286.9">2</text>
<text x="135" y="286.9">3</text>
<text x="185" y="286.9">4</text>
<text x="235" y="286.9">5</text>
<text x="285" y="286.9">6</text>
<text x="335" y="286.9">7</text>
<text x="385" y="286.9">8</text>
<text x="408.3" y="285.9">F</text>
</g>
<g font-size="1.8" fill="#006464">
<text x="20.3" y="106">power_entry</text>
<text x="205.7" y="106">charger</text>
<text x="20.3" y="133.9">rails</text>
<text x="205.7" y="133.9">branches</text>
<text x="20.3" y="161.9">chain</text>
<text x="205.7" y="161.9">chain_2</text>
<text x="20.3" y="189.8">chain_3</text>
<text x="205.7" y="189.8">chain_4</text>
<text x="20.3" y="217.7">drive</text>
<text x="205.7" y="217.7">drive_2</text>
<text x="20.3" y="245.7">mcu</text>
<text x="205.7" y="245.7">mcu_2</text>
<text x="20.3" y="273.6">tof</text>
<text x="205.7" y="273.6">tof_2</text>
</g>
<g font-size="1.8" fill="#725600">
<text x="20.3" y="124.2">File:</text>
<text x="25.5" y="124.2">power_entry.kicad_sch</text>
<text x="205.7" y="124.2">File:</text>
<text x="211" y="124.2">charger.kicad_sch</text>
<text x="20.3" y="152.2">File:</text>
<text x="25.5" y="152.2">rails.kicad_sch</text>
<text x="205.7" y="152.2">File:</text>
<text x="211" y="152.2">branches.kicad_sch</text>
<text x="20.3" y="180.1">File:</text>
<text x="25.5" y="180.1">chain.kicad_sch</text>
<text x="205.7" y="180.1">File:</text>
<text x="211" y="180.1">chain_2.kicad_sch</text>
<text x="20.3" y="208.1">File:</text>
<text x="25.5" y="208.1">chain_3.kicad_sch</text>
<text x="205.7" y="208.1">File:</text>
<text x="211" y="208.1">chain_4.kicad_sch</text>
<text x="20.3" y="236">File:</text>
<text x="25.5" y="236">drive.kicad_sch</text>
<text x="205.7" y="236">File:</text>
<text x="211" y="236">drive_2.kicad_sch</text>
<text x="20.3" y="263.9">File:</text>
<text x="25.5" y="263.9">mcu.kicad_sch</text>
<text x="205.7" y="263.9">File:</text>
<text x="211" y="263.9">mcu_2.kicad_sch</text>
<text x="20.3" y="291.9">File:</text>
<text x="25.5" y="291.9">tof.kicad_sch</text>
<text x="205.7" y="291.9">File:</text>
<text x="211" y="291.9">tof_2.kicad_sch</text>
</g>
</svg>
